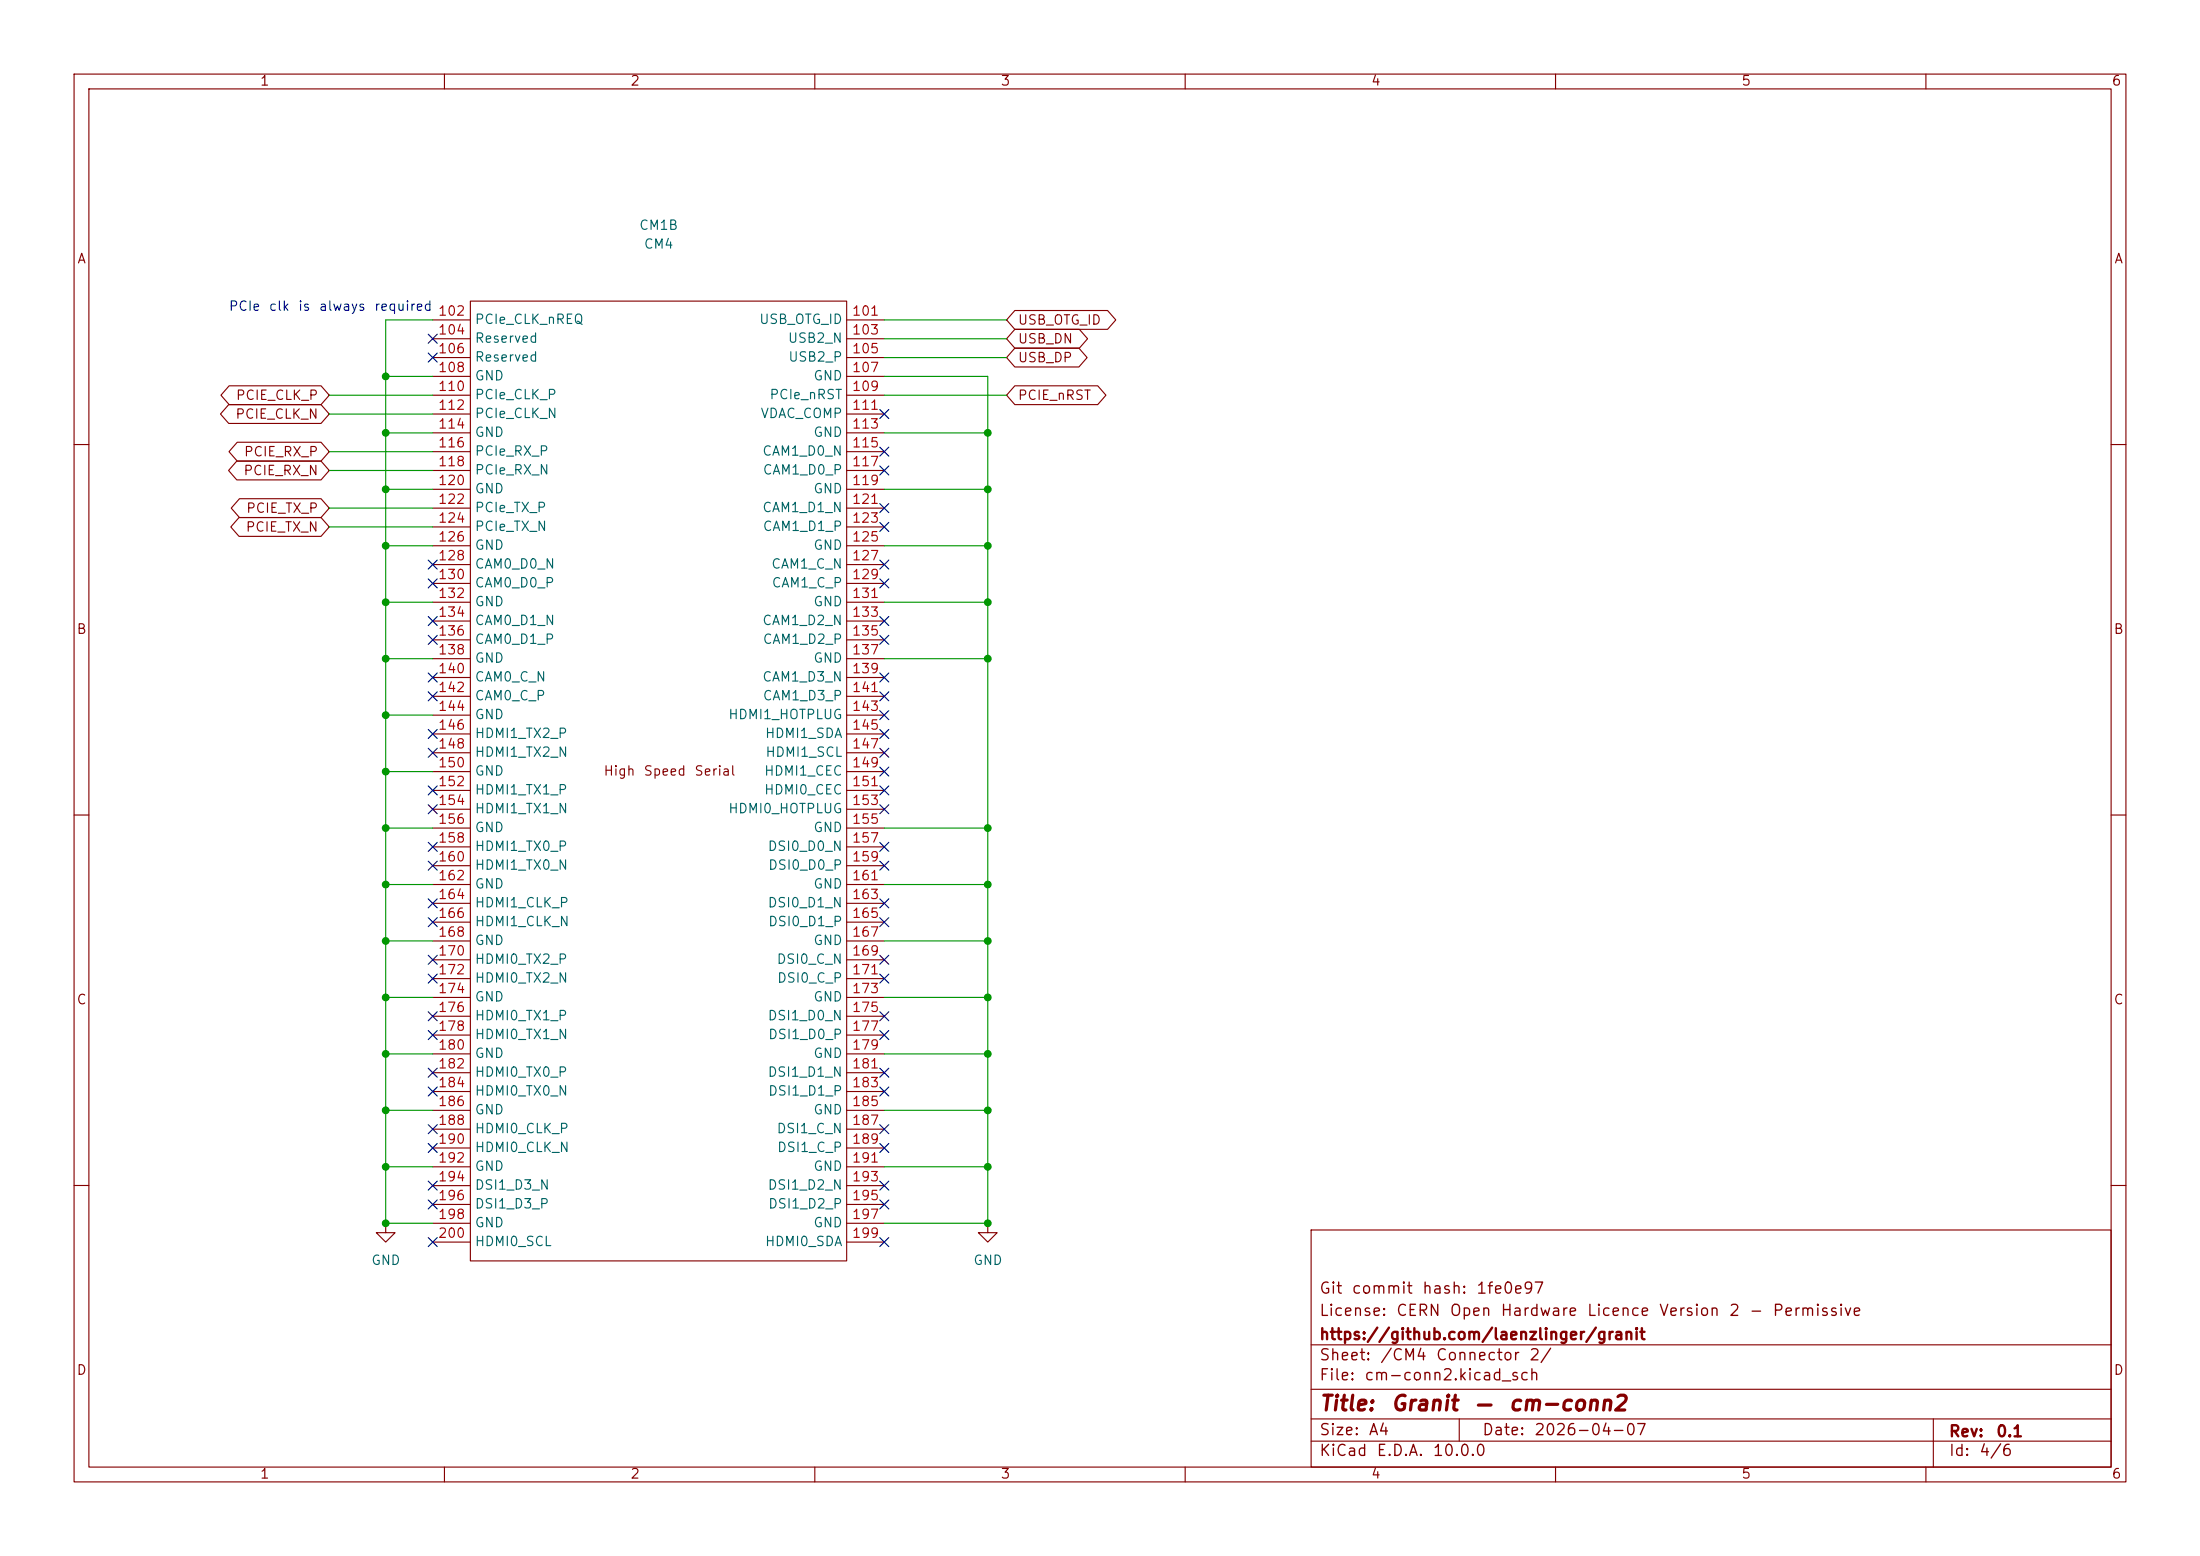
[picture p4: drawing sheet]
<svg xmlns="http://www.w3.org/2000/svg" width="297mm" height="210mm" viewBox="0 0 297 210" stroke-linecap="round" stroke-linejoin="round" font-family="sans-serif">
<g fill="none" stroke="#840000" stroke-width=".15">
<path d="M10 10h277v190h-277zM12 12h273v186h-273zM60 10v2M110 10v2M160 10v2M210 10v2M260 10v2M30.9 54.6h12.4l1.1 1.3-1.1 1.3h-12.4l-1.1-1.3zM30.9 52.1h12.4l1.1 1.2-1.1 1.3h-12.4l-1.1-1.3zM32 59.7h11.3l1.1 1.3-1.1 1.2h-11.3l-1.1-1.2zM58.4 43.2h5.1M58.4 45.7h5.1"/>
<path d="M58.4 48.3h5.1M58.4 50.8h5.1M58.4 53.3h5.1M58.4 55.9h5.1M58.4 58.4h5.1M63.5 40.6h50.8v129.6h-50.8zM114.3 43.2h5.1M114.3 45.7h5.1M114.3 48.3h5.1M114.3 50.8h5.1M114.3 53.3h5.1M114.3 55.9h5.1"/>
<path d="M114.3 58.4h5.1M137 47h8.7l1.1 1.3-1.1 1.2h-8.7l-1.1-1.2zM137 41.9h12.5l1.1 1.3-1.1 1.3h-12.5l-1.1-1.3zM137 52.1h11.2l1.1 1.2-1.1 1.3h-11.2l-1.1-1.3zM137 44.4h8.7l1.1 1.3-1.1 1.3h-8.7l-1.1-1.3zM10 60h2M32 62.2h11.3l1.1 1.3-1.1 1.3h-11.3l-1.1-1.3zM32.3 69.8h11l1.1 1.3-1.1 1.3h-11l-1.1-1.3zM32.3 67.3h11l1.1 1.3-1.1 1.3h-11l-1.1-1.3zM58.4 61h5.1M58.4 63.5h5.1M58.4 66h5.1"/>
<path d="M58.4 68.6h5.1M58.4 71.1h5.1M58.4 73.7h5.1M58.4 76.2h5.1M58.4 78.7h5.1M114.3 61h5.1M114.3 63.5h5.1M114.3 66h5.1M114.3 68.6h5.1M114.3 71.1h5.1M114.3 73.7h5.1M114.3 76.2h5.1"/>
<path d="M114.3 78.7h5.1M285 60h2M58.4 81.3h5.1M58.4 83.8h5.1M58.4 86.4h5.1M58.4 88.9h5.1M58.4 91.4h5.1M58.4 94h5.1M58.4 96.5h5.1M58.4 99.1h5.1M114.3 81.3h5.1M114.3 83.8h5.1"/>
<path d="M114.3 86.4h5.1M114.3 88.9h5.1M114.3 91.4h5.1M114.3 94h5.1M114.3 96.5h5.1M114.3 99.1h5.1M10 110h2M58.4 101.6h5.1M58.4 104.1h5.1M58.4 106.7h5.1M58.4 109.2h5.1M58.4 111.8h5.1"/>
<path d="M58.4 114.3h5.1M58.4 116.8h5.1M58.4 119.4h5.1M114.3 101.6h5.1M114.3 104.1h5.1M114.3 106.7h5.1M114.3 109.2h5.1M114.3 111.8h5.1M114.3 114.3h5.1M114.3 116.8h5.1M114.3 119.4h5.1M285 110h2"/>
<path d="M58.4 121.9h5.1M58.4 124.5h5.1M58.4 127h5.1M58.4 129.5h5.1M58.4 132.1h5.1M58.4 134.6h5.1M58.4 137.2h5.1M58.4 139.7h5.1M114.3 121.9h5.1M114.3 124.5h5.1M114.3 127h5.1M114.3 129.5h5.1"/>
<path d="M114.3 132.1h5.1M114.3 134.6h5.1M114.3 137.2h5.1M114.3 139.7h5.1M58.4 142.2h5.1M58.4 144.8h5.1M58.4 147.3h5.1M58.4 149.9h5.1M58.4 152.4h5.1M58.4 154.9h5.1M58.4 157.5h5.1M114.3 142.2h5.1"/>
<path d="M114.3 144.8h5.1M114.3 147.3h5.1M114.3 149.9h5.1M114.3 152.4h5.1M114.3 154.9h5.1M114.3 157.5h5.1M10 160h2M52.1 165.1v1.3h1.2l-1.2 1.2-1.3-1.2h1.3M52.1 165.1h.1M58.4 160h5.1M58.4 162.6h5.1M58.4 165.1h5.1"/>
<path d="M58.4 167.6h5.1M114.3 160h5.1M114.3 162.6h5.1M114.3 165.1h5.1M114.3 167.6h5.1M133.3 165.1v1.3h1.3l-1.3 1.2-1.2-1.2h1.2M133.3 165.1h.1M177 166h108v32h-108zM285 160h2M60 198v2M110 198v2M160 198v2"/>
<path d="M177 194.5h108M177 191.5h108M177 187.5h108M177 181.5h108M197 191.5v3M210 198v2M260 198v2M261 191.5v6.5"/>
</g>
<g fill="none" stroke="#009600" stroke-width=".15">
<path d="M44.4 53.3h14M44.4 55.9h14M52.1 50.8h6.3M52.1 58.4h6.3M58.4 43.2h-6.3v121.9h6.3M119.4 50.8h13.9v114.3h-13.9M119.4 45.7h16.5M119.4 53.3h16.5M119.4 48.3h16.5M119.4 58.4h13.9M119.4 43.2h16.5M44.4 63.5h14"/>
<path d="M44.4 61h14M44.4 71.1h14M44.4 68.6h14M52.1 73.7h6.3M52.1 66h6.3M119.4 73.7h13.9M119.4 66h13.9M52.1 96.5h6.3M52.1 88.9h6.3M52.1 81.3h6.3M119.4 88.9h13.9M119.4 81.3h13.9"/>
<path d="M52.1 104.1h6.3M52.1 119.4h6.3M52.1 111.8h6.3M119.4 119.4h13.9M119.4 111.8h13.9M52.1 134.6h6.3M52.1 127h6.3M119.4 134.6h13.9M119.4 127h13.9M52.1 142.2h6.3M52.1 157.5h6.3M52.1 149.9h6.3"/>
<path d="M119.4 142.2h13.9M119.4 157.5h13.9M119.4 149.9h13.9"/>
</g>
<g fill="none" stroke="#000084" stroke-width=".15">
<path d="M57.8 45.1l1.2 1.2M57.8 47.7l1.2 1.2M59 45.1l-1.2 1.2M59 47.7l-1.2 1.2M118.8 55.3l1.2 1.2M120 55.3l-1.2 1.2M57.8 78.1l1.2 1.2M57.8 75.6l1.2 1.2M59 78.1l-1.2 1.2M59 75.6l-1.2 1.2M118.8 78.1l1.2 1.2M118.8 75.6l1.2 1.2"/>
<path d="M118.8 70.5l1.2 1.2M118.8 62.9l1.2 1.2M118.8 68l1.2 1.2M118.8 60.4l1.2 1.2M120 70.5l-1.2 1.2M120 78.1l-1.2 1.2M120 75.6l-1.2 1.2M120 62.9l-1.2 1.2M120 68l-1.2 1.2M120 60.4l-1.2 1.2M57.8 98.5l1.2 1.2M57.8 83.2l1.2 1.2"/>
<path d="M57.8 85.8l1.2 1.2M57.8 93.4l1.2 1.2M57.8 90.8l1.2 1.2M59 98.5l-1.2 1.2M59 83.2l-1.2 1.2M59 85.8l-1.2 1.2M59 93.4l-1.2 1.2M59 90.8l-1.2 1.2M118.8 98.5l1.2 1.2M118.8 95.9l1.2 1.2M118.8 83.2l1.2 1.2M118.8 90.8l1.2 1.2"/>
<path d="M118.8 85.8l1.2 1.2M118.8 93.4l1.2 1.2M120 83.2l-1.2 1.2M120 98.5l-1.2 1.2M120 95.9l-1.2 1.2M120 90.8l-1.2 1.2M120 85.8l-1.2 1.2M120 93.4l-1.2 1.2M57.8 113.7l1.2 1.2M57.8 106.1l1.2 1.2M57.8 101l1.2 1.2M57.8 116.2l1.2 1.2"/>
<path d="M57.8 108.6l1.2 1.2M59 113.7l-1.2 1.2M59 106.1l-1.2 1.2M59 101l-1.2 1.2M59 116.2l-1.2 1.2M59 108.6l-1.2 1.2M118.8 108.6l1.2 1.2M118.8 103.5l1.2 1.2M118.8 101l1.2 1.2M118.8 116.2l1.2 1.2M118.8 106.1l1.2 1.2M118.8 113.7l1.2 1.2"/>
<path d="M120 108.6l-1.2 1.2M120 103.5l-1.2 1.2M120 101l-1.2 1.2M120 116.2l-1.2 1.2M120 106.1l-1.2 1.2M120 113.7l-1.2 1.2M57.8 121.3l1.2 1.2M57.8 131.5l1.2 1.2M57.8 136.6l1.2 1.2M57.8 139.1l1.2 1.2M57.8 123.9l1.2 1.2M57.8 128.9l1.2 1.2"/>
<path d="M59 121.3l-1.2 1.2M59 131.5l-1.2 1.2M59 139.1l-1.2 1.2M59 128.9l-1.2 1.2M59 136.6l-1.2 1.2M59 123.9l-1.2 1.2M118.8 136.6l1.2 1.2M118.8 128.9l1.2 1.2M118.8 131.5l1.2 1.2M118.8 123.9l1.2 1.2M118.8 139.1l1.2 1.2M118.8 121.3l1.2 1.2"/>
<path d="M120 136.6l-1.2 1.2M120 128.9l-1.2 1.2M120 131.5l-1.2 1.2M120 123.9l-1.2 1.2M120 139.1l-1.2 1.2M120 121.3l-1.2 1.2M57.8 159.4l1.2 1.2M57.8 146.7l1.2 1.2M57.8 144.2l1.2 1.2M57.8 151.8l1.2 1.2M57.8 154.3l1.2 1.2M59 159.4l-1.2 1.2"/>
<path d="M59 146.7l-1.2 1.2M59 144.2l-1.2 1.2M59 151.8l-1.2 1.2M59 154.3l-1.2 1.2M118.8 154.3l1.2 1.2M118.8 159.4l1.2 1.2M118.8 146.7l1.2 1.2M118.8 151.8l1.2 1.2M118.8 144.2l1.2 1.2M120 154.3l-1.2 1.2M120 159.4l-1.2 1.2M120 146.7l-1.2 1.2"/>
<path d="M120 151.8l-1.2 1.2M120 144.2l-1.2 1.2M57.8 162l1.2 1.2M57.8 167l1.2 1.2M59 162l-1.2 1.2M59 167l-1.2 1.2M118.8 167l1.2 1.2M118.8 162l1.2 1.2M120 167l-1.2 1.2M120 162l-1.2 1.2"/>
</g>
<g fill="#009600" stroke="#009600" stroke-width=".14">
<circle cx="52.1" cy="58.4" r=".46"/>
<circle cx="52.1" cy="66" r=".46"/>
<circle cx="52.1" cy="50.8" r=".46"/>
<circle cx="133.3" cy="119.4" r=".46"/>
<circle cx="133.3" cy="111.8" r=".46"/>
<circle cx="133.3" cy="127" r=".46"/>
<circle cx="133.3" cy="134.6" r=".46"/>
<circle cx="52.1" cy="149.9" r=".46"/>
<circle cx="52.1" cy="165.1" r=".46"/>
<circle cx="52.1" cy="127" r=".46"/>
<circle cx="52.1" cy="142.2" r=".46"/>
<circle cx="52.1" cy="134.6" r=".46"/>
<circle cx="52.1" cy="157.5" r=".46"/>
<circle cx="133.3" cy="88.9" r=".46"/>
<circle cx="133.3" cy="81.3" r=".46"/>
<circle cx="133.3" cy="66" r=".46"/>
<circle cx="133.3" cy="73.7" r=".46"/>
<circle cx="133.3" cy="58.4" r=".46"/>
<circle cx="133.3" cy="149.9" r=".46"/>
<circle cx="133.3" cy="165.1" r=".46"/>
<circle cx="133.3" cy="157.5" r=".46"/>
<circle cx="133.3" cy="142.2" r=".46"/>
<circle cx="52.1" cy="96.5" r=".46"/>
<circle cx="52.1" cy="104.1" r=".46"/>
<circle cx="52.1" cy="81.3" r=".46"/>
<circle cx="52.1" cy="73.7" r=".46"/>
<circle cx="52.1" cy="88.9" r=".46"/>
<circle cx="52.1" cy="111.8" r=".46"/>
<circle cx="52.1" cy="119.4" r=".46"/>
</g>
<g font-size="2" fill="#840000">
<text x="178" y="190.9">Title:</text>
<text x="187.7" y="190.9">Granit</text>
<text x="198.9" y="190.9">—</text>
<text x="203.5" y="190.9">cm-conn2</text>
</g>
<g font-size="1.5" fill="#840000">
<text x="178" y="178">License:</text>
<text x="178" y="175">Git</text>
<text x="182.4" y="175">commit</text>
<text x="188.4" y="178">CERN</text>
<text x="191.9" y="175">hash:</text>
<text x="195.6" y="178">Open</text>
<text x="199.2" y="175">1fe0e97</text>
<text x="202.5" y="178">Hardware</text>
<text x="214.1" y="178">Licence</text>
<text x="223.9" y="178">Version</text>
<text x="233.3" y="178">2</text>
<text x="236" y="178">-</text>
<text x="239.2" y="178">Permissive</text>
<text x="178" y="184">Sheet:</text>
<text x="178" y="181.2">https://github.com/laenzlinger/granit</text>
<text x="186.2" y="184">/CM4</text>
<text x="193.7" y="184">Connector</text>
<text x="206.3" y="184">2/</text>
<text x="178" y="186.7">File:</text>
<text x="184.1" y="186.7">cm-conn2.kicad_sch</text>
<text x="178" y="196.9">KiCad</text>
<text x="178" y="194.1">Size:</text>
<text x="184.7" y="194.1">A4</text>
<text x="185.7" y="196.9">E.D.A.</text>
<text x="193.3" y="196.9">10.0.0</text>
<text x="200" y="194.1">Date:</text>
<text x="207" y="194.1">2026-04-07</text>
<text x="263" y="194.3">Rev:</text>
<text x="263" y="196.9">Id:</text>
<text x="267.1" y="196.9">4/6</text>
<text x="269.4" y="194.3">0.1</text>
</g>
<g font-size="1.3" fill="#840000">
<text x="35" y="11.9">1</text>
<text x="85" y="11.9">2</text>
<text x="135" y="11.9">3</text>
<text x="185" y="11.9">4</text>
<text x="235" y="11.9">5</text>
<text x="285" y="11.9">6</text>
<text x="10.3" y="35.9">A</text>
<text x="285.3" y="35.9">A</text>
<text x="137.3" y="44.1">USB_OTG_ID</text>
<text x="137.3" y="46.7">USB_DN</text>
<text x="137.3" y="49.2">USB_DP</text>
<text x="31.7" y="56.8">PCIE_CLK_N</text>
<text x="31.8" y="54.3">PCIE_CLK_P</text>
<text x="137.3" y="54.3">PCIE_nRST</text>
<text x="32.8" y="64.5">PCIE_RX_N</text>
<text x="32.8" y="61.9">PCIE_RX_P</text>
<text x="33.1" y="69.5">PCIE_TX_P</text>
<text x="33.1" y="72.1">PCIE_TX_N</text>
<text x="10.3" y="85.9">B</text>
<text x="285.3" y="85.9">B</text>
<text x="81.4" y="105">High</text>
<text x="86.8" y="105">Speed</text>
<text x="93.6" y="105">Serial</text>
<text x="10.3" y="135.9">C</text>
<text x="285.3" y="135.9">C</text>
<text x="10.3" y="185.9">D</text>
<text x="285.3" y="185.9">D</text>
<text x="35" y="199.9">1</text>
<text x="85" y="199.9">2</text>
<text x="135" y="199.9">3</text>
<text x="185" y="199.9">4</text>
<text x="235" y="199.9">5</text>
<text x="285" y="199.9">6</text>
</g>
<g font-size="1.3" fill="#006464">
<text x="86.2" y="31.3">CM1B</text>
<text x="86.8" y="33.9">CM4</text>
<text x="64" y="44">PCIe_CLK_nREQ</text>
<text x="64" y="46.6">Reserved</text>
<text x="102.4" y="44">USB_OTG_ID</text>
<text x="106.3" y="46.6">USB2_N</text>
<text x="64" y="49.1">Reserved</text>
<text x="64" y="51.7">GND</text>
<text x="106.3" y="49.1">USB2_P</text>
<text x="109.7" y="51.7">GND</text>
<text x="64" y="54.2">PCIe_CLK_P</text>
<text x="64" y="56.7">PCIe_CLK_N</text>
<text x="64" y="59.3">GND</text>
<text x="102.6" y="56.7">VDAC_COMP</text>
<text x="103.8" y="54.2">PCIe_nRST</text>
<text x="109.7" y="59.3">GND</text>
<text x="64" y="61.8">PCIe_RX_P</text>
<text x="64" y="64.4">PCIe_RX_N</text>
<text x="102.8" y="61.8">CAM1_D0_N</text>
<text x="102.9" y="64.4">CAM1_D0_P</text>
<text x="64" y="66.9">GND</text>
<text x="64" y="69.4">PCIe_TX_P</text>
<text x="64" y="72">PCIe_TX_N</text>
<text x="102.8" y="69.4">CAM1_D1_N</text>
<text x="102.9" y="72">CAM1_D1_P</text>
<text x="109.7" y="66.9">GND</text>
<text x="64" y="74.5">GND</text>
<text x="64" y="77.1">CAM0_D0_N</text>
<text x="104" y="77.1">CAM1_C_N</text>
<text x="109.7" y="74.5">GND</text>
<text x="64" y="79.6">CAM0_D0_P</text>
<text x="64" y="82.1">GND</text>
<text x="104.1" y="79.6">CAM1_C_P</text>
<text x="109.7" y="82.1">GND</text>
<text x="64" y="84.7">CAM0_D1_N</text>
<text x="64" y="87.2">CAM0_D1_P</text>
<text x="64" y="89.8">GND</text>
<text x="102.8" y="84.7">CAM1_D2_N</text>
<text x="102.9" y="87.2">CAM1_D2_P</text>
<text x="109.7" y="89.8">GND</text>
<text x="64" y="92.3">CAM0_C_N</text>
<text x="64" y="94.8">CAM0_C_P</text>
<text x="102.8" y="92.3">CAM1_D3_N</text>
<text x="102.9" y="94.8">CAM1_D3_P</text>
<text x="64" y="97.4">GND</text>
<text x="64" y="99.9">HDMI1_TX2_P</text>
<text x="98.2" y="97.4">HDMI1_HOTPLUG</text>
<text x="103.2" y="99.9">HDMI1_SDA</text>
<text x="64" y="102.5">HDMI1_TX2_N</text>
<text x="64" y="105">GND</text>
<text x="64" y="107.5">HDMI1_TX1_P</text>
<text x="103.1" y="105">HDMI1_CEC</text>
<text x="103.1" y="107.5">HDMI0_CEC</text>
<text x="103.2" y="102.5">HDMI1_SCL</text>
<text x="64" y="110.1">HDMI1_TX1_N</text>
<text x="64" y="112.6">GND</text>
<text x="98.2" y="110.1">HDMI0_HOTPLUG</text>
<text x="109.7" y="112.6">GND</text>
<text x="64" y="115.2">HDMI1_TX0_P</text>
<text x="64" y="117.7">HDMI1_TX0_N</text>
<text x="103.5" y="115.2">DSI0_D0_N</text>
<text x="103.6" y="117.7">DSI0_D0_P</text>
<text x="64" y="120.2">GND</text>
<text x="64" y="122.8">HDMI1_CLK_P</text>
<text x="64" y="125.3">HDMI1_CLK_N</text>
<text x="103.5" y="122.8">DSI0_D1_N</text>
<text x="103.6" y="125.3">DSI0_D1_P</text>
<text x="109.7" y="120.2">GND</text>
<text x="64" y="127.9">GND</text>
<text x="64" y="130.4">HDMI0_TX2_P</text>
<text x="104.8" y="130.4">DSI0_C_N</text>
<text x="109.7" y="127.9">GND</text>
<text x="64" y="132.9">HDMI0_TX2_N</text>
<text x="64" y="135.5">GND</text>
<text x="104.8" y="132.9">DSI0_C_P</text>
<text x="109.7" y="135.5">GND</text>
<text x="64" y="138">HDMI0_TX1_P</text>
<text x="64" y="140.6">HDMI0_TX1_N</text>
<text x="64" y="143.1">GND</text>
<text x="103.5" y="138">DSI1_D0_N</text>
<text x="103.6" y="140.6">DSI1_D0_P</text>
<text x="109.7" y="143.1">GND</text>
<text x="64" y="145.6">HDMI0_TX0_P</text>
<text x="64" y="148.2">HDMI0_TX0_N</text>
<text x="103.5" y="145.6">DSI1_D1_N</text>
<text x="103.6" y="148.2">DSI1_D1_P</text>
<text x="64" y="150.7">GND</text>
<text x="64" y="153.3">HDMI0_CLK_P</text>
<text x="64" y="155.8">HDMI0_CLK_N</text>
<text x="104.8" y="153.3">DSI1_C_N</text>
<text x="104.8" y="155.8">DSI1_C_P</text>
<text x="109.7" y="150.7">GND</text>
<text x="64" y="158.3">GND</text>
<text x="64" y="160.9">DSI1_D3_N</text>
<text x="103.5" y="160.9">DSI1_D2_N</text>
<text x="109.7" y="158.3">GND</text>
<text x="64" y="163.4">DSI1_D3_P</text>
<text x="64" y="166">GND</text>
<text x="103.6" y="163.4">DSI1_D2_P</text>
<text x="109.7" y="166">GND</text>
<text x="50" y="171">GND</text>
<text x="64" y="168.5">HDMI0_SCL</text>
<text x="103.2" y="168.5">HDMI0_SDA</text>
<text x="131.3" y="171">GND</text>
</g>
<g font-size="1.3" fill="#0000c2">
<text x="30.8" y="42.3">PCIe</text>
<text x="36.2" y="42.3">clk</text>
<text x="40.1" y="42.3">is</text>
<text x="43" y="42.3">always</text>
<text x="50.4" y="42.3">required</text>
</g>
<g font-size="1.3" fill="#a90000">
<text x="59" y="42.9">102</text>
<text x="59" y="45.5">104</text>
<text x="114.9" y="42.9">101</text>
<text x="114.9" y="45.5">103</text>
<text x="59" y="48">106</text>
<text x="59" y="50.5">108</text>
<text x="59" y="53.1">110</text>
<text x="114.9" y="48">105</text>
<text x="114.9" y="50.5">107</text>
<text x="114.9" y="53.1">109</text>
<text x="59" y="55.6">112</text>
<text x="59" y="58.2">114</text>
<text x="114.9" y="55.6">111</text>
<text x="114.9" y="58.2">113</text>
<text x="59" y="60.7">116</text>
<text x="59" y="63.2">118</text>
<text x="59" y="65.8">120</text>
<text x="114.9" y="60.7">115</text>
<text x="114.9" y="63.2">117</text>
<text x="114.9" y="65.8">119</text>
<text x="59" y="68.3">122</text>
<text x="59" y="70.9">124</text>
<text x="114.9" y="68.3">121</text>
<text x="114.9" y="70.9">123</text>
<text x="59" y="73.4">126</text>
<text x="59" y="75.9">128</text>
<text x="114.9" y="73.4">125</text>
<text x="114.9" y="75.9">127</text>
<text x="59" y="78.5">130</text>
<text x="59" y="81">132</text>
<text x="59" y="83.6">134</text>
<text x="114.9" y="78.5">129</text>
<text x="114.9" y="81">131</text>
<text x="114.9" y="83.6">133</text>
<text x="59" y="86.1">136</text>
<text x="59" y="88.6">138</text>
<text x="114.9" y="86.1">135</text>
<text x="114.9" y="88.6">137</text>
<text x="59" y="91.2">140</text>
<text x="59" y="93.7">142</text>
<text x="114.9" y="91.2">139</text>
<text x="114.9" y="93.7">141</text>
<text x="59" y="96.3">144</text>
<text x="59" y="98.8">146</text>
<text x="59" y="101.3">148</text>
<text x="114.9" y="96.3">143</text>
<text x="114.9" y="98.8">145</text>
<text x="114.9" y="101.3">147</text>
<text x="59" y="103.9">150</text>
<text x="59" y="106.4">152</text>
<text x="114.9" y="103.9">149</text>
<text x="114.9" y="106.4">151</text>
<text x="59" y="109">154</text>
<text x="59" y="111.5">156</text>
<text x="114.9" y="109">153</text>
<text x="114.9" y="111.5">155</text>
<text x="59" y="114">158</text>
<text x="59" y="116.6">160</text>
<text x="59" y="119.1">162</text>
<text x="114.9" y="114">157</text>
<text x="114.9" y="116.6">159</text>
<text x="114.9" y="119.1">161</text>
<text x="59" y="121.7">164</text>
<text x="59" y="124.2">166</text>
<text x="114.9" y="121.7">163</text>
<text x="114.9" y="124.2">165</text>
<text x="59" y="126.7">168</text>
<text x="59" y="129.3">170</text>
<text x="59" y="131.8">172</text>
<text x="114.9" y="126.7">167</text>
<text x="114.9" y="129.3">169</text>
<text x="114.9" y="131.8">171</text>
<text x="59" y="134.4">174</text>
<text x="59" y="136.9">176</text>
<text x="114.9" y="134.4">173</text>
<text x="114.9" y="136.9">175</text>
<text x="59" y="139.4">178</text>
<text x="59" y="142">180</text>
<text x="114.9" y="139.4">177</text>
<text x="114.9" y="142">179</text>
<text x="59" y="144.5">182</text>
<text x="59" y="147.1">184</text>
<text x="59" y="149.6">186</text>
<text x="114.9" y="144.5">181</text>
<text x="114.9" y="147.1">183</text>
<text x="114.9" y="149.6">185</text>
<text x="59" y="152.1">188</text>
<text x="59" y="154.7">190</text>
<text x="114.9" y="152.1">187</text>
<text x="114.9" y="154.7">189</text>
<text x="59" y="157.2">192</text>
<text x="59" y="159.8">194</text>
<text x="114.9" y="157.2">191</text>
<text x="114.9" y="159.8">193</text>
<text x="59" y="162.3">196</text>
<text x="59" y="164.8">198</text>
<text x="59" y="167.4">200</text>
<text x="114.9" y="162.3">195</text>
<text x="114.9" y="164.8">197</text>
<text x="114.9" y="167.4">199</text>
</g>
</svg>
